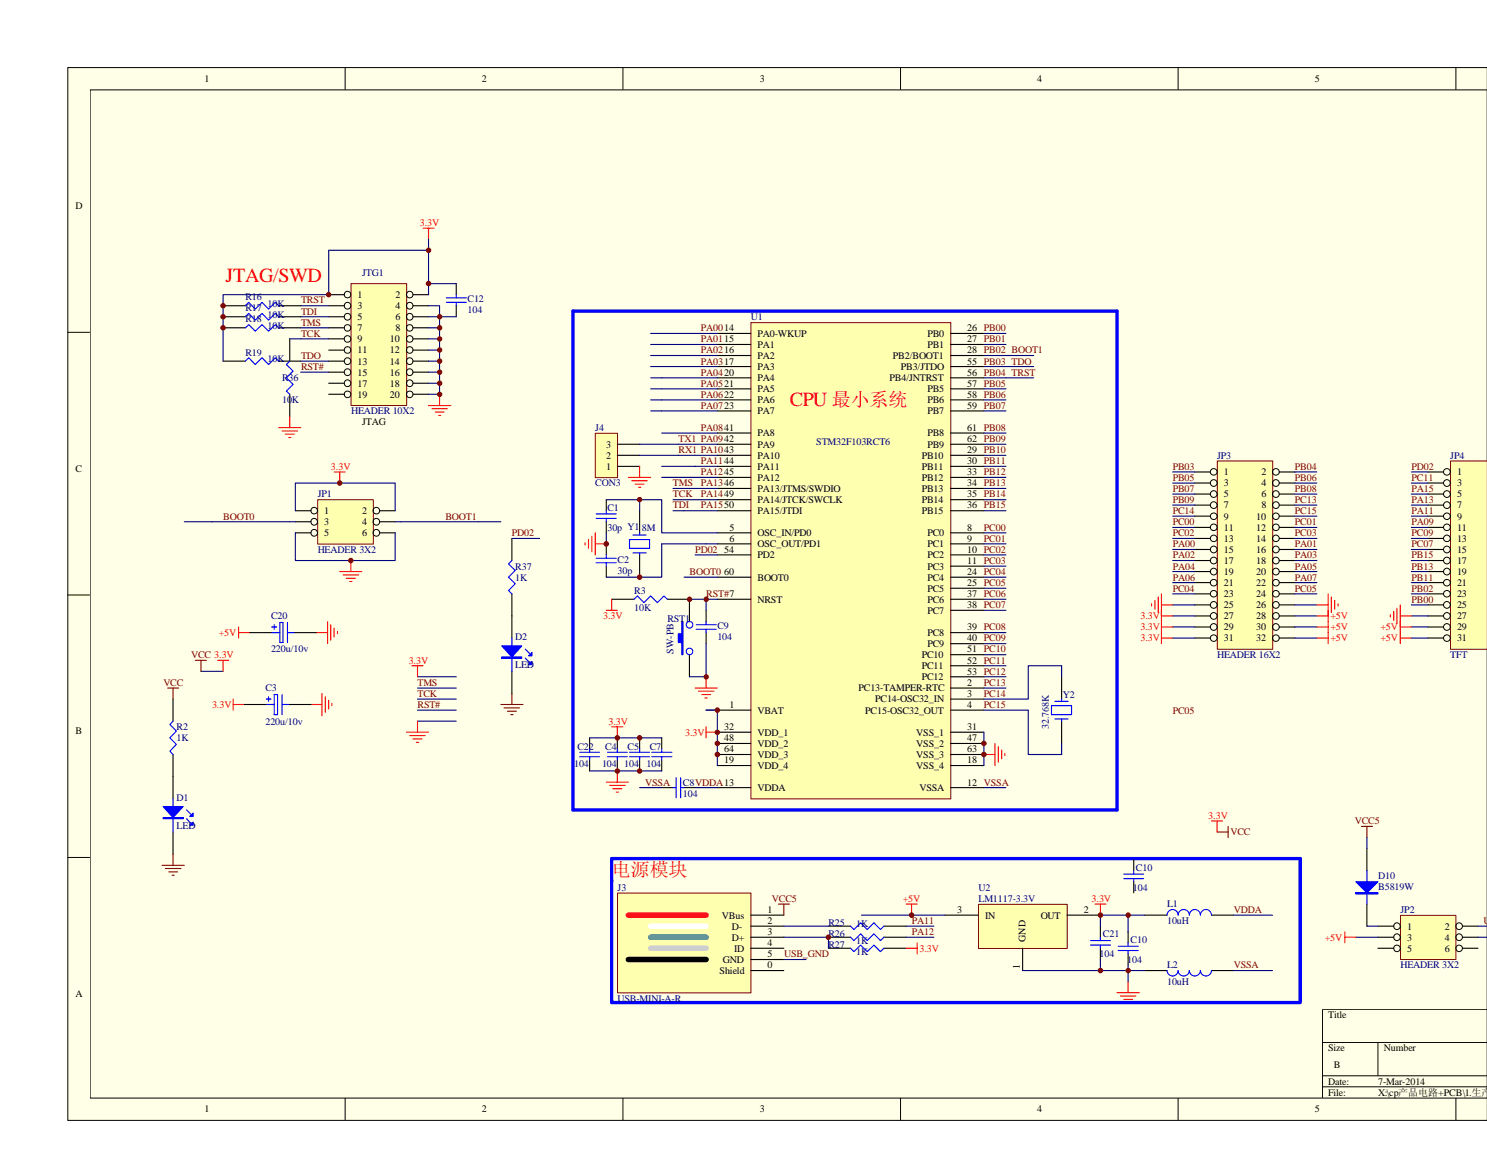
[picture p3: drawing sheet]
<svg xmlns="http://www.w3.org/2000/svg" width="279mm" height="216mm" viewBox="0 0 279 216" stroke-linecap="round" stroke-linejoin="round" font-family="sans-serif">
<path d="M12.7 12.7h266.7v197.8h-266.7z" fill="#ffffe8"/>
<g fill="none" stroke="#000" stroke-width=".19">
<path d="M12.7 12.7h266.7M12.7 12.7v197.8h266.7M12.7 12.7h.1M16.9 16.9h262.5M16.9 16.9v189.4h262.5M16.9 16.9h.1M64.9 12.7v4.1M117.1 12.7v4.1M169.2 12.7v4.1M221.4 12.7v4.1M273.6 12.7v4.1M12.7 62.4h4.2"/>
<path d="M12.7 111.8h4.2M12.7 161.1h4.2M248.5 195.9h30.9M258.9 195.9v6.2M279.4 189.7h-30.9v16.6M64.9 206.3v4.2M117.1 206.3v4.2M169.2 206.3v4.2M221.4 206.3v4.2M248.5 202.1h30.9M248.5 204.2h30.9M273.6 206.3v4.2"/>
</g>
<path d="M141.1 60.7h37.5v89.4h-37.5z" fill="#ffffb0"/>
<path d="M141.1 60.6h37.5v89.5h-37.5z" fill="none" stroke="#800000" stroke-width=".19"/>
<g fill="none" stroke="#000" stroke-width=".21">
<path d="M134.8 62.7h6.3M134.8 64.7h6.3M134.8 66.8h6.3M134.8 68.9h6.3M134.8 71h6.3M134.8 73.1h6.3M134.8 75.1h6.3M134.8 77.2h6.3M178.6 62.7h6.3M178.6 64.7h6.3M178.6 66.8h6.3M178.6 68.9h6.3"/>
<path d="M178.6 71h6.3M178.6 73.1h6.3M178.6 75.1h6.3M178.6 77.2h6.3M113.9 93.9v2.1M113.9 98v2.1M120.2 96v4.1M134.8 81.4h6.3M134.8 83.5h6.3M134.8 85.6h6.3M134.8 87.6h6.3M134.8 89.7h6.3"/>
<path d="M134.8 91.8h6.3M134.8 93.9h6.3M134.8 96h6.3M178.6 81.4h6.3M178.6 83.5h6.3M178.6 85.6h6.3M178.6 87.6h6.3M178.6 89.7h6.3M178.6 91.8h6.3M178.6 93.9h6.3M178.6 96h6.3M113.9 102.2v2.1"/>
<path d="M113.9 106.4v2.1M114.9 112.6h4.2M120.2 104.3v4.2M125.4 112.6h4.1v4.2M132.7 114.7v2.1M132.7 118.9v2M134.8 108.5h6.3M134.8 112.6h6.3M134.8 100.1h6.3M134.8 102.2h6.3M134.8 104.3h6.3M178.6 108.5h6.3"/>
<path d="M178.6 112.6h6.3M178.6 100.1h6.3M178.6 102.2h6.3M178.6 104.3h6.3M178.6 106.4h6.3M178.6 110.5h6.3M178.6 114.7h6.3M178.6 118.9h6.3M116 138.6v2.1M120.2 138.6v2.1M124.3 138.6v2.1M129.5 123v4.2"/>
<path d="M134.8 133.4h6.3M134.8 137.6h6.3M134.8 139.7h6.3M178.6 120.9h6.3M178.6 123h6.3M178.6 125.1h6.3M178.6 127.2h6.3M178.6 129.3h6.3M178.6 131.4h6.3M178.6 133.4h6.3M178.6 137.6h6.3M178.6 139.7h6.3"/>
<path d="M199.5 127.2v4.2M199.5 135.5v4.2M116 142.8v2.1M120.2 142.8v2.1M124.3 148h2.1M124.3 142.8v2.1M128.5 148h2.1M134.8 141.8h6.3M134.8 143.8h6.3M134.8 148h6.3M178.6 141.8h6.3M178.6 143.8h6.3"/>
<path d="M178.6 148h6.3"/>
</g>
<g fill="none" stroke="#00f" stroke-width=".21">
<path d="M112 97.4h3.8M112 96.6h3.8M113.9 96v.6M113.9 97.4v.6M112 104.9h3.8M112 105.7h3.8M113.9 104.3v.6M113.9 105.7v.7M118.3 101.4h3.7v1.6h-3.7zM118.9 100.5h2.5M118.9 103.9h2.5M119.1 112.6l.7-.6 1.2 1.2 1.3-1.2 1.2 1.2 1.3-1.2 .6 .6"/>
<path d="M120.2 100.1v.4M120.2 103.9v.4M130.8 118.2h3.8M130.8 117.4h3.8M132.7 116.8v.6M132.7 118.2v.7M197.6 132.6h3.7v1.7h-3.7zM198.2 135.1h2.5M198.2 131.8h2.5M199.5 131.4v.4M199.5 135.1v.4M114.1 142.2h3.8"/>
<path d="M114.1 141.4h3.8M116 140.7v.7M116 142.2v.6M118.3 142.2h3.7M118.3 141.4h3.7M120.2 140.7v.7M120.2 142.2v.6M122.5 142.2h3.7M122.5 141.4h3.7M124.3 140.7v.7M124.3 142.2v.6M126.4 148h.6"/>
<path d="M127 146.1v3.8M127.9 148h.6M127.9 146.1v3.8"/>
</g>
<g fill="none" stroke="#000080" stroke-width=".21">
<path d="M184.9 68.9h4.1M184.9 71h4.1M184.9 62.7h4.1M184.9 64.7h4.1M184.9 73.1h4.1M184.9 75.1h4.1M184.9 77.2h4.1M113.9 93.9h6.3v2.1M120.2 93.9h4.1v6.2h10.5M128.5 91.8h6.3M128.5 93.9h6.3M128.5 96h6.3"/>
<path d="M130.6 83.5h4.2M130.6 85.6h4.2M130.6 87.6h4.2M184.9 85.6h4.1M184.9 91.8h4.1M184.9 93.9h4.1M184.9 96h4.1M184.9 87.6h4.1M184.9 89.7h4.1M113.9 100.1v2.1M124.3 102.2v6.3h-10.4M130.6 104.3h4.2"/>
<path d="M132.7 102.2h2.1M134.8 112.6h-2.1v2.1M184.9 100.1h4.1M184.9 102.2h4.1M184.9 104.3h4.1M184.9 106.4h4.1M184.9 108.5h4.1M184.9 110.5h4.1M184.9 112.6h4.1M184.9 114.7h4.1M184.9 118.9h4.1M132.7 133.4h2.1"/>
<path d="M134.8 137.6v6.2M184.9 133.4h8.3v8.4h6.3M184.9 137.6v6.2M184.9 120.9h4.1M184.9 123h4.1M184.9 125.1h4.1M184.9 127.2h4.1M184.9 129.3h4.1M199.5 125.1h-6.3v6.3h-8.3M120.2 148h4.1M130.6 148h4.2M184.9 148h4.1"/>
</g>
<g fill="none" stroke="#f00" stroke-width=".21">
<path d="M109.9 102v.4M110.6 101.4v1.6M111.2 100.8v2.9M111.8 100.1v4.2M111.8 102.2h2.1M113.9 114.7h2.1M114.9 112.6v2.1M114.9 136.6h2.2M116 136.6v2M130.6 129.3h4.2M131.2 129.9h3M131.9 130.5h1.6"/>
<path d="M132.5 131.1h.4M132.7 127.2v2.1M132.7 136.6v2M132.7 137.6h2.1M186.9 139.7v4.1M113.9 147h4.2M114.6 147.6h2.9M115.1 148.2h1.7M115.8 148.8h.4M116 144.9v2.1M184.9 141.8h2M187.6 140.3v2.9"/>
<path d="M188.2 140.9v1.7M188.8 141.6v.4"/>
</g>
<path d="M107.7 58.5h102.2v93.7h-102.2z" fill="none" stroke="#00f" stroke-width=".63"/>
<path d="M128.1 116.8h.2v6.2h-.2v-2.3h-.6v-1.6h.6z" fill-rule="evenodd" fill="#00f"/>
<g fill="none" stroke="#00f" stroke-width=".21">
<path d="M128.1 116.8h.2v6.2h-.2v-2.3h-.6v-1.6h.6z"/>
<circle cx="129.6" cy="117.4" r=".62"/>
<circle cx="129.6" cy="122.4" r=".62"/>
</g>
<g fill="none" stroke="#000080" stroke-width=".21">
<path d="M122.3 62.7h12.5M122.3 64.7h12.5M122.3 66.8h12.5M122.3 68.9h12.5M122.3 71h12.5M122.3 73.1h12.5M122.3 75.1h12.5M122.3 77.2h12.5M184.9 66.8h9.3M189 68.9h5.2M189 71h5.2M124.3 87.6h6.3"/>
<path d="M124.3 89.7h10.5M124.3 81.4h10.5M126.4 91.8h2.1M126.4 93.9h2.1M126.4 96h2.1M127.5 83.5h3.1M127.5 85.6h3.1M184.9 83.5h4.1M184.9 81.4h4.1M124.3 102.2h8.4M128.5 108.5h6.3"/>
</g>
<circle cx="134.8" cy="139.7" r=".42" fill="#800000"/>
<circle cx="134.8" cy="139.7" r=".42" fill="none" stroke="#800000" stroke-width=".19"/>
<circle cx="134.8" cy="141.8" r=".43" fill="#800000"/>
<circle cx="134.8" cy="141.8" r=".43" fill="none" stroke="#800000" stroke-width=".19"/>
<circle cx="184.9" cy="139.7" r=".42" fill="#800000"/>
<circle cx="184.9" cy="139.7" r=".42" fill="none" stroke="#800000" stroke-width=".19"/>
<circle cx="184.9" cy="141.8" r=".43" fill="#800000"/>
<circle cx="184.9" cy="141.8" r=".43" fill="none" stroke="#800000" stroke-width=".19"/>
<circle cx="120.2" cy="93.9" r=".42" fill="#800000"/>
<circle cx="120.2" cy="93.9" r=".42" fill="none" stroke="#800000" stroke-width=".19"/>
<path d="M43.8 131.4v2M43.8 132.4h2.1M58.4 132.4h2.1M60.5 130.3v4.2M61.1 130.9v3M61.8 131.6v1.6M62.4 132.2v.4" fill="none" stroke="#f00" stroke-width=".21"/>
<path d="M32.5 131.4v4.1M45.9 132.4h4.2M54.2 132.4h4.2M32.5 141.8v8.3M32.5 156.3v4.2" fill="none" stroke="#000" stroke-width=".21"/>
<path d="M32.5 135.5l-.6 .6 1.2 1.3-1.2 1.2 1.2 1.3-1.2 1.2 .6 .7M50.1 131.4h.8M50.1 132.4h1.4M50.5 130.9v.9M51.5 130.5h.7v3.8h-.7zM53 132.4h1.2M53 130.5v3.8M32.5 150.1v6.2M35.1 153.8l.8 .9M35.1 152.2l.8 .8" fill="none" stroke="#00f" stroke-width=".21"/>
<path d="M30.4 162.6h4.2M31.1 163.2h2.9M31.7 163.8h1.7M32.3 164.5h.4M32.5 160.5v2.1" fill="none" stroke="#800000" stroke-width=".21"/>
<path d="M30.6 151.6h3.8l-1.9 2z" fill="#00f"/>
<path d="M30.6 151.6h3.8l-1.9 2zM30.6 153.6h3.8v.2h-3.8zM30.6 153.7h3.8" fill="none" stroke="#00f" stroke-width=".21"/>
<path d="M35.6 155.1l.7-.6v.6z" fill="#00f"/>
<path d="M35.6 155.1l.7-.6v.6z" fill="none" stroke="#00f" stroke-width=".21"/>
<path d="M36.3 152.8v.6h-.7z" fill="#00f"/>
<path d="M35.6 153.4l.7-.6v.6z" fill="none" stroke="#00f" stroke-width=".21"/>
<path d="M31.5 129.3h2.1M32.5 129.3v2.1" fill="none" stroke="#800000" stroke-width=".21"/>
<path d="M59.7 93.9h10.4v8.3h-10.4z" fill="#ffffb0"/>
<path d="M59.7 93.9h10.4v8.3h-10.4z" fill="none" stroke="#800000" stroke-width=".19"/>
<g fill="none" stroke="#000" stroke-width=".19">
<circle cx="59" cy="98" r=".63"/>
<circle cx="59" cy="96" r=".62"/>
<circle cx="70.7" cy="98" r=".62"/>
<circle cx="70.7" cy="96" r=".62"/>
<circle cx="59" cy="100.1" r=".63"/>
<circle cx="70.7" cy="100.1" r=".62"/>
</g>
<path d="M55.5 96h2.9M55.5 98h2.9M71.3 96h3M71.3 98h3M55.5 100.1h2.9M71.3 100.1h3" fill="none" stroke="#000" stroke-width=".21"/>
<path d="M34.6 98h5.2M54.4 98h1.1M55.5 96v-5.2h18.8v5.2M74.3 98h1M89.9 98h4.2M55.5 100.1v5.2h18.8v-5.2" fill="none" stroke="#000080" stroke-width=".21"/>
<path d="M62.8 88.7h2.1M63.8 88.7v2.1M63.8 107.4h4.2M64.5 108h2.9M65.1 108.7h1.7M65.7 109.3h.4M65.9 105.3v2.1" fill="none" stroke="#f00" stroke-width=".21"/>
<circle cx="65.9" cy="105.3" r=".42" fill="#800000"/>
<circle cx="65.9" cy="105.3" r=".42" fill="none" stroke="#800000" stroke-width=".19"/>
<circle cx="63.8" cy="90.8" r=".43" fill="#800000"/>
<circle cx="63.8" cy="90.8" r=".43" fill="none" stroke="#800000" stroke-width=".19"/>
<path d="M39.8 98h14.6M75.3 98h14.6M37.8 126.2h4.1M199.5 125.1v2.1M199.5 139.7v2.1" fill="none" stroke="#000080" stroke-width=".21"/>
<path d="M36.7 124.1h2.1M37.8 124.1v2.1" fill="none" stroke="#800000" stroke-width=".21"/>
<path d="M40.9 124.1h2.1M41.9 124.1v2.1M205.7 169.9h2.1M206.8 169.9v2.1M209.9 186.5h4.2M210.5 187.2h2.9M211.2 187.8h1.6M211.8 188.4h.4M212 184.4v2.1" fill="none" stroke="#f00" stroke-width=".21"/>
<path d="M212 175.1v2.1M212 179.2v2.1M215.1 172h4.2M227.6 172h4.2M215.1 182.4h4.2M227.6 182.4h4.2" fill="none" stroke="#000" stroke-width=".21"/>
<path d="M210.1 178.6h3.8M210.1 177.8h3.8M212 177.2v.6M212 178.6v.6M219.3 172a1.04 1.04 0 0 1 1-1.1 1.04 1.04 0 0 1 1.1 1.1 1.06 1.06 0 0 1 1-1.1 1.06 1.06 0 0 1 1.1 1.1 1.04 1.04 0 0 1 1-1.1 1.04 1.04 0 0 1 1.1 1.1 1.04 1.04 0 0 1 1-1.1 1.04 1.04 0 0 1 1 1.1M219.3 182.4a1.04 1.04 0 0 0 1 1 1.04 1.04 0 0 0 1.1-1 1.06 1.06 0 0 0 1 1 1.06 1.06 0 0 0 1.1-1 1.04 1.04 0 0 0 1 1 1.04 1.04 0 0 0 1.1-1 1.04 1.04 0 0 0 1 1 1.04 1.04 0 0 0 1-1" fill="none" stroke="#00f" stroke-width=".21"/>
<path d="M114.9 161.3h102.3" fill="none" stroke="#00f" stroke-width=".63"/>
<path d="M183.9 170h16.6v8.2h-16.6z" fill="#ffffb0"/>
<path d="M183.9 169.9h16.6v8.3h-16.6z" fill="none" stroke="#800000" stroke-width=".19"/>
<path d="M177.5 172h6.3M192.2 178.2v4.2M200.5 172h6.3" fill="none" stroke="#000" stroke-width=".21"/>
<path d="M114.9 161.3v27.1h129.4v-27.1h-27.1" fill="none" stroke="#00f" stroke-width=".63"/>
<path d="M228.7 156.3h2.1M230.8 155.3v2.1" fill="none" stroke="#800000" stroke-width=".21"/>
<path d="M227.6 154.3h2.1M228.7 154.3v2" fill="none" stroke="#f00" stroke-width=".21"/>
<path d="M116.1 167.9h25v18.7h-25z" fill="#ffffb0"/>
<path d="M116 167.8h25.1v18.8h-25.1z" fill="none" stroke="#800000" stroke-width=".19"/>
<path d="M141.1 172h6.2M141.1 174h6.2M141.1 176.1h6.2M141.1 178.2h6.2M141.1 180.3h6.2M141.1 182.4h6.2" fill="none" stroke="#000" stroke-width=".21"/>
<path d="M118.1 172h14.6" fill="none" stroke="#ee0e22" stroke-width="1"/>
<path d="M122.3 174h10.4" fill="none" stroke="#fff" stroke-width="1"/>
<path d="M122.3 176.1h10.4" fill="none" stroke="#00a36e" stroke-width="1"/>
<path d="M118.1 180.3h14.6" fill="none" stroke="#000" stroke-width="1"/>
<path d="M122.3 178.2h10.4" fill="none" stroke="#cacaca" stroke-width="1"/>
<path d="M132.7 133.4h2.1v4.2" fill="none" stroke="#000080" stroke-width=".21"/>
<circle cx="134.8" cy="133.4" r=".42" fill="#800000"/>
<circle cx="134.8" cy="133.4" r=".42" fill="none" stroke="#800000" stroke-width=".19"/>
<circle cx="134.8" cy="137.6" r=".42" fill="#800000"/>
<circle cx="134.8" cy="137.6" r=".42" fill="none" stroke="#800000" stroke-width=".19"/>
<path d="M116 138.6h8.3" fill="none" stroke="#000080" stroke-width=".21"/>
<circle cx="120.2" cy="138.6" r=".42" fill="#800000"/>
<circle cx="120.2" cy="138.6" r=".42" fill="none" stroke="#800000" stroke-width=".19"/>
<path d="M116 144.9h8.3" fill="none" stroke="#000080" stroke-width=".21"/>
<circle cx="120.2" cy="144.9" r=".42" fill="#800000"/>
<circle cx="120.2" cy="144.9" r=".42" fill="none" stroke="#800000" stroke-width=".19"/>
<path d="M78.4 127.2h7.3M78.4 129.3h7.3M78.4 131.4h7.3M78.4 133.4h7.3M78.4 135.5h7.3" fill="none" stroke="#000080" stroke-width=".21"/>
<path d="M76.4 137.6h4.1M77 138.2h2.9M77.4 125.1h2.1M77.6 138.9h1.7M78.2 139.5h.5M78.4 125.1v2.1M78.4 135.5v2.1" fill="none" stroke="#f00" stroke-width=".21"/>
<path d="M272.6 86.7h6.8v35.3h-6.8z" fill="#ffffb0"/>
<path d="M279.4 86.6h-6.9v35.4h6.9" fill="none" stroke="#800000" stroke-width=".19"/>
<g fill="none" stroke="#000" stroke-width=".19">
<circle cx="271.9" cy="94.9" r=".63"/>
<circle cx="271.9" cy="90.8" r=".63"/>
<circle cx="271.9" cy="92.8" r=".63"/>
<circle cx="271.9" cy="88.7" r=".63"/>
<circle cx="271.9" cy="99.1" r=".63"/>
<circle cx="271.9" cy="97" r=".62"/>
<circle cx="271.9" cy="105.3" r=".63"/>
<circle cx="271.9" cy="115.7" r=".63"/>
<circle cx="271.9" cy="117.8" r=".63"/>
<circle cx="271.9" cy="103.2" r=".63"/>
<circle cx="271.9" cy="107.4" r=".63"/>
<circle cx="271.9" cy="113.7" r=".63"/>
<circle cx="271.9" cy="111.6" r=".63"/>
<circle cx="271.9" cy="109.5" r=".63"/>
<circle cx="271.9" cy="101.2" r=".63"/>
<circle cx="271.9" cy="119.9" r=".62"/>
</g>
<g fill="none" stroke="#000" stroke-width=".21">
<path d="M268.3 88.7h2.9M268.3 90.8h2.9M268.3 92.8h2.9M268.3 94.9h2.9M268.3 97h2.9M268.3 99.1h2.9M268.3 101.2h2.9M268.3 103.3h2.9M268.3 105.3h2.9M268.3 107.4h2.9M268.3 109.5h2.9M268.3 111.6h2.9"/>
<path d="M268.3 113.7h2.9M268.3 115.7h2.9M268.3 117.8h2.9M268.3 119.9h2.9"/>
</g>
<path d="M228.8 86.7h10.3v35.3h-10.3z" fill="#ffffb0"/>
<path d="M228.7 86.6h10.4v35.4h-10.4z" fill="none" stroke="#800000" stroke-width=".19"/>
<g fill="none" stroke="#000" stroke-width=".19">
<circle cx="228.1" cy="90.8" r=".63"/>
<circle cx="228.1" cy="92.8" r=".63"/>
<circle cx="228.1" cy="94.9" r=".63"/>
<circle cx="228.1" cy="99.1" r=".63"/>
<circle cx="228.1" cy="88.7" r=".63"/>
<circle cx="228.1" cy="97" r=".62"/>
<circle cx="239.7" cy="94.9" r=".63"/>
<circle cx="239.7" cy="90.8" r=".63"/>
<circle cx="239.7" cy="92.8" r=".63"/>
<circle cx="239.7" cy="88.7" r=".63"/>
<circle cx="239.7" cy="99.1" r=".63"/>
<circle cx="239.7" cy="97" r=".62"/>
<circle cx="228.1" cy="107.4" r=".63"/>
<circle cx="228.1" cy="113.7" r=".63"/>
<circle cx="228.1" cy="117.8" r=".63"/>
<circle cx="228.1" cy="105.3" r=".63"/>
<circle cx="228.1" cy="103.2" r=".63"/>
<circle cx="228.1" cy="115.7" r=".63"/>
<circle cx="228.1" cy="111.6" r=".63"/>
<circle cx="228.1" cy="109.5" r=".63"/>
<circle cx="228.1" cy="101.2" r=".63"/>
<circle cx="228.1" cy="119.9" r=".62"/>
<circle cx="239.7" cy="105.3" r=".63"/>
<circle cx="239.7" cy="103.2" r=".63"/>
<circle cx="239.7" cy="113.7" r=".63"/>
<circle cx="239.7" cy="117.8" r=".63"/>
<circle cx="239.7" cy="107.4" r=".63"/>
<circle cx="239.7" cy="115.7" r=".63"/>
<circle cx="239.7" cy="111.6" r=".63"/>
<circle cx="239.7" cy="109.5" r=".63"/>
<circle cx="239.7" cy="101.2" r=".63"/>
<circle cx="239.7" cy="119.9" r=".62"/>
</g>
<g fill="none" stroke="#000" stroke-width=".21">
<path d="M224.5 88.7h2.9M224.5 90.8h2.9M224.5 92.8h2.9M224.5 94.9h2.9M224.5 97h2.9M224.5 99.1h2.9M240.4 88.7h2.9M240.4 90.8h2.9M240.4 92.8h2.9M240.4 94.9h2.9M240.4 97h2.9M240.4 99.1h2.9"/>
<path d="M224.5 101.2h2.9M224.5 103.3h2.9M224.5 105.3h2.9M224.5 107.4h2.9M224.5 109.5h2.9M224.5 111.6h2.9M224.5 113.7h2.9M224.5 115.7h2.9M224.5 117.8h2.9M224.5 119.9h2.9M240.4 101.2h2.9M240.4 103.3h2.9"/>
<path d="M240.4 105.3h2.9M240.4 107.4h2.9M240.4 109.5h2.9M240.4 111.6h2.9M240.4 113.7h2.9M240.4 115.7h2.9M240.4 117.8h2.9M240.4 119.9h2.9"/>
</g>
<path d="M66 53.3h10.4v22.9h-10.4z" fill="#ffffb0"/>
<path d="M66 53.3h10.4v22.9h-10.4z" fill="none" stroke="#800000" stroke-width=".19"/>
<g fill="none" stroke="#000" stroke-width=".19">
<circle cx="65.3" cy="59.5" r=".63"/>
<circle cx="65.3" cy="57.4" r=".63"/>
<circle cx="65.3" cy="55.4" r=".62"/>
<circle cx="77" cy="57.4" r=".63"/>
<circle cx="77" cy="59.5" r=".63"/>
<circle cx="77" cy="55.4" r=".62"/>
<circle cx="65.3" cy="72" r=".63"/>
<circle cx="65.3" cy="69.9" r=".63"/>
<circle cx="65.3" cy="67.9" r=".63"/>
<circle cx="65.3" cy="65.8" r=".62"/>
<circle cx="65.3" cy="63.7" r=".62"/>
<circle cx="65.3" cy="61.6" r=".62"/>
<circle cx="65.3" cy="74.1" r=".62"/>
<circle cx="77" cy="67.9" r=".63"/>
<circle cx="77" cy="72" r=".63"/>
<circle cx="77" cy="69.9" r=".63"/>
<circle cx="77" cy="65.8" r=".62"/>
<circle cx="77" cy="63.7" r=".62"/>
<circle cx="77" cy="74.1" r=".62"/>
<circle cx="77" cy="61.6" r=".62"/>
</g>
<g fill="none" stroke="#000" stroke-width=".21">
<path d="M41.9 57.4h4.2M41.9 59.5h4.2M52.4 57.4h4.1M52.4 59.5h4.1M61.8 55.4h2.9M61.8 57.4h2.9M61.8 59.5h2.9M77.6 55.4h2.9M77.6 57.4h2.9M77.6 59.5h2.9M85.7 53.3v2.1M85.7 57.4v2.1"/>
<path d="M41.9 61.6h4.2M41.9 67.9h4.2M52.4 61.6h4.1M52.4 67.9h4.1M54.4 63.7v4.2M54.4 74.1v4.2M61.8 61.6h2.9M61.8 63.7h2.9M61.8 65.8h2.9M61.8 67.9h2.9M61.8 69.9h2.9M61.8 72h2.9"/>
<path d="M61.8 74.1h2.9M77.6 61.6h2.9M77.6 63.7h2.9M77.6 65.8h2.9M77.6 67.9h2.9M77.6 69.9h2.9M77.6 72h2.9M77.6 74.1h2.9"/>
</g>
<g fill="none" stroke="#000080" stroke-width=".21">
<path d="M56.5 59.5h5.3M56.5 57.4h5.3M80.5 55.4v-8.4h-18.7v8.4h-19.9v12.5M80.5 57.4h2.1v16.7h-2.1M80.5 59.5h5.2M80.5 53.3h5.2M80.5 45v2M54.4 63.7h7.4M56.5 69.9h5.3M56.5 67.9h5.3M56.5 61.6h5.3M80.5 72h2.1"/>
<path d="M80.5 69.9h2.1M80.5 67.9h2.1M80.5 65.8h2.1M80.5 63.7h2.1M80.5 61.6h2.1"/>
</g>
<path d="M79.5 42.9h2.1M80.5 42.9v2.1M54.4 78.3v2M80.5 76.2h4.2M81.2 76.8h2.9M81.8 77.4h1.6M82.4 78.1h.4M82.6 74.1v2.1M52.4 80.3h4.1M53 81h2.9M53.6 81.6h1.7M54.2 82.2h.5" fill="none" stroke="#f00" stroke-width=".21"/>
<path d="M46.1 57.4l.6-.6 1.3 1.3 1.2-1.3 1.3 1.3 1.2-1.3 .7 .6M46.1 59.5l.6-.6 1.3 1.3 1.2-1.3 1.3 1.3 1.2-1.3 .7 .6M83.9 56h3.7M83.9 56.8h3.7M85.7 55.4v.6M85.7 56.8v.6M46.1 61.6l.6-.6 1.3 1.2 1.2-1.2 1.3 1.2 1.2-1.2 .7 .6M46.1 67.9l.6-.7 1.3 1.3 1.2-1.3 1.3 1.3 1.2-1.3 .7 .7M54.4 67.9l-.6 .6 1.3 1.2-1.3 1.3 1.3 1.2-1.3 1.3 .6 .6" fill="none" stroke="#00f" stroke-width=".21"/>
<circle cx="61.7" cy="55.4" r=".41" fill="#800000"/>
<circle cx="61.7" cy="55.4" r=".41" fill="none" stroke="#800000" stroke-width=".19"/>
<circle cx="80.5" cy="47" r=".42" fill="#800000"/>
<circle cx="80.5" cy="47" r=".42" fill="none" stroke="#800000" stroke-width=".19"/>
<circle cx="82.6" cy="74.1" r=".41" fill="#800000"/>
<circle cx="82.6" cy="74.1" r=".41" fill="none" stroke="#800000" stroke-width=".19"/>
<circle cx="82.6" cy="72" r=".42" fill="#800000"/>
<circle cx="82.6" cy="72" r=".42" fill="none" stroke="#800000" stroke-width=".19"/>
<circle cx="82.6" cy="69.9" r=".41" fill="#800000"/>
<circle cx="82.6" cy="69.9" r=".41" fill="none" stroke="#800000" stroke-width=".19"/>
<circle cx="82.6" cy="67.9" r=".42" fill="#800000"/>
<circle cx="82.6" cy="67.9" r=".42" fill="none" stroke="#800000" stroke-width=".19"/>
<circle cx="82.6" cy="65.8" r=".41" fill="#800000"/>
<circle cx="82.6" cy="65.8" r=".41" fill="none" stroke="#800000" stroke-width=".19"/>
<circle cx="82.6" cy="63.7" r=".41" fill="#800000"/>
<circle cx="82.6" cy="63.7" r=".41" fill="none" stroke="#800000" stroke-width=".19"/>
<circle cx="82.6" cy="61.6" r=".42" fill="#800000"/>
<circle cx="82.6" cy="61.6" r=".42" fill="none" stroke="#800000" stroke-width=".19"/>
<circle cx="82.6" cy="59.5" r=".41" fill="#800000"/>
<circle cx="82.6" cy="59.5" r=".41" fill="none" stroke="#800000" stroke-width=".19"/>
<circle cx="80.5" cy="53.3" r=".41" fill="#800000"/>
<circle cx="80.5" cy="53.3" r=".41" fill="none" stroke="#800000" stroke-width=".19"/>
<circle cx="41.9" cy="57.4" r=".42" fill="#800000"/>
<circle cx="41.9" cy="57.4" r=".42" fill="none" stroke="#800000" stroke-width=".19"/>
<circle cx="41.9" cy="59.5" r=".42" fill="#800000"/>
<circle cx="41.9" cy="59.5" r=".42" fill="none" stroke="#800000" stroke-width=".19"/>
<circle cx="41.9" cy="61.6" r=".42" fill="#800000"/>
<circle cx="41.9" cy="61.6" r=".42" fill="none" stroke="#800000" stroke-width=".19"/>
<path d="M96.2 101.2v4.1M96.2 111.6v8.3M96.2 126.2v4.1" fill="none" stroke="#000" stroke-width=".21"/>
<path d="M96.2 105.3l-.7 .7 1.3 1.2-1.3 1.3 1.3 1.2-1.3 1.3 .7 .6M96.2 119.9v6.3M98.7 123.7l.8 .8M98.7 122l.8 .8" fill="none" stroke="#00f" stroke-width=".21"/>
<path d="M94.1 132.4h4.2M94.7 133h2.9M95.3 133.6h1.7M96 134.3h.4M96.2 130.3v2.1" fill="none" stroke="#800000" stroke-width=".21"/>
<path d="M94.3 121.4h3.7l-1.8 2z" fill="#00f"/>
<path d="M94.3 121.4h3.7l-1.8 2zM94.3 123.4h3.7v.3h-3.7zM94.3 123.5h3.7" fill="none" stroke="#00f" stroke-width=".21"/>
<path d="M99.3 124.9l.6-.6v.6z" fill="#00f"/>
<path d="M99.3 124.9l.6-.6v.6z" fill="none" stroke="#00f" stroke-width=".21"/>
<path d="M99.9 122.6v.6h-.6z" fill="#00f"/>
<path d="M99.9 122.6v.6h-.6zM254.8 167.8h4.1v.2h-4.1zM254.8 167.9h4.1M256.8 163.6v6.3" fill="none" stroke="#00f" stroke-width=".21"/>
<path d="M96.2 101.2h5.2" fill="none" stroke="#000080" stroke-width=".21"/>
<path d="M218.2 118.9v2M218.2 119.9h2.1M247.4 119.9h2.2M249.6 118.9v2M263.1 119.9h2.1M263.1 118.9v2M170.3 169.9h2M171.3 169.9v2.1" fill="none" stroke="#f00" stroke-width=".21"/>
<path d="M256.8 159.5v4.1M256.8 169.9v4.1" fill="none" stroke="#000" stroke-width=".21"/>
<path d="M254.8 165.7h4.1l-2.1 2.1z" fill="#00f"/>
<path d="M254.8 165.7h4.1l-2.1 2.1z" fill="none" stroke="#00f" stroke-width=".21"/>
<path d="M161.9 172h15.6M206.8 172h8.3M212 172v3.1M231.8 172h7.3" fill="none" stroke="#000080" stroke-width=".21"/>
<circle cx="212" cy="172" r=".42" fill="#800000"/>
<circle cx="212" cy="172" r=".42" fill="none" stroke="#800000" stroke-width=".19"/>
<path d="M212 181.3v1.1h-19.8M215.1 182.4h-3.1v2" fill="none" stroke="#000080" stroke-width=".21"/>
<circle cx="212" cy="182.4" r=".42" fill="#800000"/>
<circle cx="212" cy="182.4" r=".42" fill="none" stroke="#800000" stroke-width=".19"/>
<g fill="none" stroke="#000080" stroke-width=".21">
<path d="M220.3 90.8h4.2M220.3 92.8h4.2M220.3 94.9h4.2M220.3 97h4.2M220.3 99.1h4.2M243.3 90.8h4.1M243.3 92.8h4.1M243.3 94.9h4.1M243.3 97h4.1M243.3 99.1h4.1M265.2 90.8h3.1M265.2 92.8h3.1"/>
<path d="M265.2 94.9h3.1M265.2 97h3.1M265.2 99.1h3.1M220.3 101.2h4.2M220.3 103.3h4.2M220.3 105.3h4.2M220.3 107.4h4.2M220.3 109.5h4.2M220.3 111.6h4.2M220.3 113.7h4.2M220.3 115.7h4.2M220.3 117.8h4.2"/>
<path d="M220.3 119.9h4.2M243.3 101.2h4.1M243.3 103.3h4.1M243.3 105.3h4.1M243.3 107.4h4.1M243.3 109.5h4.1M243.3 111.6h4.1M243.3 113.7h4.1M243.3 115.7h4.1M243.3 117.8h4.1M265.2 101.2h3.1M265.2 103.3h3.1"/>
<path d="M265.2 105.3h3.1M265.2 107.4h3.1M265.2 109.5h3.1M265.2 111.6h3.1M265.2 113.7h3.1M265.2 115.7h3.1M265.2 117.8h3.1M110.8 138.6h5.2M231.8 182.4h7.3"/>
</g>
<path d="M44.8 117.8v2.1M44.8 118.9h2.1M59.4 118.9h2.2M61.6 116.8v4.1M62.1 117.4v2.9M62.8 118v1.7M63.4 118.7v.4" fill="none" stroke="#f00" stroke-width=".21"/>
<path d="M46.9 118.9h4.2M55.3 118.9h4.1M110.8 138.6v2.1M110.8 142.8v2.1M213 161.5v2.1M213 165.7v2.1" fill="none" stroke="#000" stroke-width=".21"/>
<g fill="none" stroke="#00f" stroke-width=".21">
<path d="M51.1 117.8h.8M51.1 118.9h1.5M51.5 117.4v.8M52.6 117h.6v3.7h-.6zM54 118.9h1.3M54 117v3.7M108.9 142.2h3.7M108.9 141.4h3.7M110.8 140.7v.7M110.8 142.2v.6M211.2 165.1h3.7M211.2 164.3h3.7"/>
<path d="M213 163.6v.7M213 165.1v.6"/>
</g>
<circle cx="116" cy="138.6" r=".42" fill="#800000"/>
<circle cx="116" cy="138.6" r=".42" fill="none" stroke="#800000" stroke-width=".19"/>
<path d="M110.8 144.9h5.2" fill="none" stroke="#000080" stroke-width=".21"/>
<circle cx="116" cy="144.9" r=".41" fill="#800000"/>
<circle cx="116" cy="144.9" r=".41" fill="none" stroke="#800000" stroke-width=".19"/>
<path d="M206.8 174v2.1M206.8 178.2v2.1" fill="none" stroke="#000" stroke-width=".21"/>
<path d="M204.9 177.6h3.8M204.9 176.7h3.8M206.8 176.1v.6M206.8 177.6v.6" fill="none" stroke="#00f" stroke-width=".21"/>
<path d="M206.8 172v2" fill="none" stroke="#000080" stroke-width=".21"/>
<circle cx="206.8" cy="172" r=".42" fill="#800000"/>
<circle cx="206.8" cy="172" r=".42" fill="none" stroke="#800000" stroke-width=".19"/>
<path d="M206.8 180.3v2.1" fill="none" stroke="#000080" stroke-width=".21"/>
<circle cx="206.8" cy="182.4" r=".42" fill="#800000"/>
<circle cx="206.8" cy="182.4" r=".42" fill="none" stroke="#800000" stroke-width=".19"/>
<g fill="none" stroke="#f00" stroke-width=".21">
<path d="M216.4 113.5v.4M217 112.8v1.7M217.6 112.2v2.9M218.2 111.6v7.3M218.2 113.7h2.1M218.2 115.7h2.1M218.2 117.8h2.1M247.4 113.7h2.2M247.4 115.7h2.2M247.4 117.8h2.2M249.6 111.6v7.3M250.1 112.2v2.9"/>
<path d="M250.8 112.8v1.7M251.4 113.5v.4M261.2 115.5v.5M261.9 114.9v1.7M262.5 114.3v2.9M263.1 113.7v5.2M263.1 115.7h2.1M263.1 117.8h2.1"/>
</g>
<path d="M243.3 119.9h4.1M265.2 119.9h3.1" fill="none" stroke="#000080" stroke-width=".21"/>
<path d="M263.2 172h10.4v8.3h-10.4z" fill="#ffffb0"/>
<path d="M263.1 172h10.5v8.3h-10.5z" fill="none" stroke="#800000" stroke-width=".19"/>
<g fill="none" stroke="#000" stroke-width=".19">
<circle cx="262.5" cy="176.1" r=".63"/>
<circle cx="262.5" cy="174" r=".63"/>
<circle cx="262.5" cy="178.2" r=".62"/>
<circle cx="274.2" cy="176.1" r=".63"/>
<circle cx="274.2" cy="174" r=".63"/>
<circle cx="274.2" cy="178.2" r=".62"/>
</g>
<path d="M258.9 174h3M258.9 176.1h3M258.9 178.2h3M274.8 174h2.9M274.8 176.1h2.9M274.8 178.2h2.9" fill="none" stroke="#000" stroke-width=".21"/>
<path d="M254.8 176.1h4.1M277.7 174h1.7" fill="none" stroke="#000080" stroke-width=".21"/>
<path d="M146.3 169.9h2M147.3 169.9v2.1" fill="none" stroke="#800000" stroke-width=".21"/>
<circle cx="171.3" cy="172" r=".42" fill="#800000"/>
<circle cx="171.3" cy="172" r=".42" fill="none" stroke="#800000" stroke-width=".19"/>
<path d="M256.8 157.4v2.1M256.8 174h2.1M277.7 176.1h1.7M147.3 180.3h4.2" fill="none" stroke="#000080" stroke-width=".21"/>
<path d="M255.8 155.3h2.1M256.8 155.3v2.1" fill="none" stroke="#800000" stroke-width=".21"/>
<path d="M252.7 175.1v2.1M252.7 176.1h2.1" fill="none" stroke="#f00" stroke-width=".21"/>
<path d="M111.9 81.4h4.1v8.3h-4.1z" fill="#ffffb0"/>
<path d="M111.8 81.4h4.2v8.3h-4.2z" fill="none" stroke="#800000" stroke-width=".19"/>
<path d="M116 87.6h4.2M116 85.6h4.2M116 83.5h4.2M155.7 174h4.1M155.7 176.1h4.1M155.7 178.2h4.1M166.1 174h4.2M166.1 176.1h4.2M166.1 178.2h4.2" fill="none" stroke="#000" stroke-width=".21"/>
<path d="M120.2 83.5h7.3M120.2 85.6h7.3M147.3 176.1h8.4v2.1" fill="none" stroke="#000080" stroke-width=".21"/>
<path d="M118.1 89.7h4.2M118.7 90.3h2.9M119.3 91h1.7M120 91.6h.4M120.2 87.6v2.1" fill="none" stroke="#f00" stroke-width=".21"/>
<path d="M159.8 174l.6 .7 1.3-1.3 1.2 1.3 1.3-1.3 1.2 1.3 .7-.7M159.8 176.1l.6 .6 1.3-1.2 1.2 1.2 1.3-1.2 1.2 1.2 .7-.6M159.8 178.2l.6 .6 1.3-1.2 1.2 1.2 1.3-1.2 1.2 1.2 .7-.6" fill="none" stroke="#00f" stroke-width=".21"/>
<circle cx="155.6" cy="176.1" r=".41" fill="#800000"/>
<circle cx="155.6" cy="176.1" r=".41" fill="none" stroke="#800000" stroke-width=".19"/>
<path d="M220.3 88.7h4.2M243.3 88.7h4.1M265.2 88.7h3.1M132.7 120.9v6.3h-3.2M147.3 174h8.4M170.3 174h5.2M170.3 176.1h5.2" fill="none" stroke="#000080" stroke-width=".21"/>
<path d="M170.3 178.2h2M172.3 177.2v2" fill="none" stroke="#f00" stroke-width=".21"/>
<circle cx="132.7" cy="127.2" r=".41" fill="#800000"/>
<circle cx="132.7" cy="127.2" r=".41" fill="none" stroke="#800000" stroke-width=".19"/>
<path d="M129.5 112.6h3.2" fill="none" stroke="#000080" stroke-width=".21"/>
<circle cx="132.7" cy="112.6" r=".42" fill="#800000"/>
<circle cx="132.7" cy="112.6" r=".42" fill="none" stroke="#800000" stroke-width=".19"/>
<circle cx="120.2" cy="108.5" r=".43" fill="#800000"/>
<circle cx="120.2" cy="108.5" r=".43" fill="none" stroke="#800000" stroke-width=".19"/>
<circle cx="113.9" cy="102.2" r=".43" fill="#800000"/>
<circle cx="113.9" cy="102.2" r=".43" fill="none" stroke="#800000" stroke-width=".19"/>
<circle cx="129.5" cy="112.6" r=".41" fill="#800000"/>
<circle cx="129.5" cy="112.6" r=".41" fill="none" stroke="#800000" stroke-width=".19"/>
<g font-size="3.8" fill="#f00">
<text x="42.4" y="53">JTAG/SWD</text>
<text x="148.4" y="76.3">CPU 最最最最</text>
</g>
<text font-size="3.5" fill="#f00" x="115" y="164.6">产电电电</text>
<g font-size="1.9">
<text x="38.4" y="15.4">1</text>
<text x="90.6" y="15.4">2</text>
<text x="142.7" y="15.4">3</text>
<text x="194.9" y="15.4">4</text>
<text x="247.1" y="15.4">5</text>
<text x="14.2" y="39.3">D</text>
<text x="67.2" y="56">1</text>
<text x="67.2" y="58.1">3</text>
<text x="74.3" y="56">2</text>
<text x="74.3" y="58.1">4</text>
<text x="67.2" y="60.2">5</text>
<text x="67.2" y="62.2">7</text>
<text x="67.2" y="64.3">9</text>
<text x="73.2" y="64.3">10</text>
<text x="74.3" y="60.2">6</text>
<text x="74.3" y="62.2">8</text>
<text x="142.3" y="63.3">PA0-WKUP</text>
<text x="142.3" y="65.4">PA1</text>
<text x="174.2" y="63.3">PB0</text>
<text x="174.2" y="65.4">PB1</text>
<text x="181.7" y="62.2">26 PB00</text>
<text x="181.7" y="64.3">27 PB01</text>
<text x="67.2" y="66.4">11</text>
<text x="67.2" y="68.5">13</text>
<text x="67.2" y="70.6">15</text>
<text x="73.2" y="66.4">12</text>
<text x="73.2" y="68.5">14</text>
<text x="73.2" y="70.6">16</text>
<text x="142.3" y="67.4">PA2</text>
<text x="142.3" y="69.5">PA3</text>
<text x="142.3" y="71.6">PA4</text>
<text x="167.1" y="71.6">PB4/JNTRST</text>
<text x="167.8" y="67.4">PB2/BOOT1</text>
<text x="169.2" y="69.5">PB3/JTDO</text>
<text x="181.7" y="66.4">28 PB02 BOOT1</text>
<text x="181.7" y="68.5">55 PB03 TDO</text>
<text x="181.7" y="70.6">56 PB04 TRST</text>
<text x="67.2" y="72.6">17</text>
<text x="67.2" y="74.7">19</text>
<text x="73.2" y="72.6">18</text>
<text x="73.2" y="74.7">20</text>
<text x="142.3" y="73.7">PA5</text>
<text x="142.3" y="75.8">PA6</text>
<text x="142.3" y="77.9">PA7</text>
<text x="174.2" y="73.7">PB5</text>
<text x="174.2" y="75.8">PB6</text>
<text x="174.2" y="77.9">PB7</text>
<text x="181.7" y="72.6">57 PB05</text>
<text x="181.7" y="74.7">58 PB06</text>
<text x="181.7" y="76.8">59 PB07</text>
<text x="68" y="79.9">JTAG</text>
<text x="142.3" y="82">PA8</text>
<text x="174.2" y="82">PB8</text>
<text x="181.7" y="81">61 PB08</text>
<text x="181.7" y="83.1">62 PB09</text>
<text x="14.2" y="88.7">C</text>
<text x="113.9" y="88.3">1</text>
<text x="113.9" y="86.2">2</text>
<text x="113.9" y="84.1">3</text>
<text x="142.3" y="84.1">PA9</text>
<text x="142.3" y="86.2">PA10</text>
<text x="142.3" y="88.3">PA11</text>
<text x="173.2" y="86.2">PB10</text>
<text x="173.2" y="88.3">PB11</text>
<text x="174.2" y="84.1">PB9</text>
<text x="181.7" y="85.1">29 PB10</text>
<text x="181.7" y="87.2">30 PB11</text>
<text x="181.7" y="89.3">33 PB12</text>
<text x="230" y="89.3">1</text>
<text x="237" y="89.3">2</text>
<text x="273.8" y="89.3">1</text>
<text x="142.3" y="90.3">PA12</text>
<text x="142.3" y="92.4">PA13/JTMS/SWDIO</text>
<text x="142.3" y="94.5">PA14/JTCK/SWCLK</text>
<text x="173.2" y="90.3">PB12</text>
<text x="173.2" y="92.4">PB13</text>
<text x="173.2" y="94.5">PB14</text>
<text x="181.7" y="91.4">34 PB13</text>
<text x="181.7" y="93.5">35 PB14</text>
<text x="181.7" y="95.5">36 PB15</text>
<text x="230" y="91.4">3</text>
<text x="230" y="93.5">5</text>
<text x="230" y="95.5">7</text>
<text x="237" y="91.4">4</text>
<text x="237" y="93.5">6</text>
<text x="237" y="95.5">8</text>
<text x="273.8" y="91.4">3</text>
<text x="273.8" y="93.5">5</text>
<text x="273.8" y="95.5">7</text>
<text x="60.9" y="96.6">1</text>
<text x="60.9" y="98.7">3</text>
<text x="60.9" y="100.8">5</text>
<text x="68" y="96.6">2</text>
<text x="68" y="98.7">4</text>
<text x="68" y="100.8">6</text>
<text x="137.1" y="99.7">5</text>
<text x="137.1" y="101.8">6</text>
<text x="142.3" y="100.8">OSC_IN/PD0</text>
<text x="142.3" y="96.6">PA15/JTDI</text>
<text x="173.2" y="96.6">PB15</text>
<text x="174.2" y="100.8">PC0</text>
<text x="181.7" y="99.7">8</text>
<text x="181.7" y="101.8">9</text>
<text x="230" y="97.6">9</text>
<text x="230" y="99.7">11</text>
<text x="230" y="101.8">13</text>
<text x="236" y="97.6">10</text>
<text x="236" y="99.7">12</text>
<text x="236" y="101.8">14</text>
<text x="273.8" y="97.6">9</text>
<text x="273.8" y="99.7">11</text>
<text x="273.8" y="101.8">13</text>
<text x="136.1" y="103.9">54</text>
<text x="142.3" y="102.8">OSC_OUT/PD1</text>
<text x="142.3" y="104.9">PD2</text>
<text x="174.2" y="102.8">PC1</text>
<text x="174.2" y="104.9">PC2</text>
<text x="174.2" y="107">PC3</text>
<text x="181.7" y="103.9">10 PC02</text>
<text x="181.7" y="106">11 PC03</text>
<text x="230" y="103.9">15</text>
<text x="230" y="106">17</text>
<text x="236" y="103.9">16</text>
<text x="236" y="106">18</text>
<text x="273.8" y="103.9">15</text>
<text x="273.8" y="106">17</text>
<text x="136.1" y="108">60</text>
<text x="142.3" y="109.1">BOOT0</text>
<text x="142.3" y="113.2">NRST</text>
<text x="174.2" y="109.1">PC4</text>
<text x="174.2" y="111.2">PC5</text>
<text x="174.2" y="113.2">PC6</text>
<text x="181.7" y="108">24 PC04</text>
<text x="181.7" y="110.1">25 PC05</text>
<text x="181.7" y="112.2">37 PC06</text>
<text x="230" y="108">19</text>
<text x="230" y="110.1">21</text>
<text x="230" y="112.2">23</text>
<text x="236" y="108">20</text>
<text x="236" y="110.1">22</text>
<text x="236" y="112.2">24</text>
<text x="273.8" y="108">19</text>
<text x="273.8" y="110.1">21</text>
<text x="273.8" y="112.2">23</text>
<text x="174.2" y="115.3">PC7</text>
<text x="174.2" y="119.5">PC8</text>
<text x="181.7" y="114.3">38 PC07</text>
<text x="181.7" y="118.4">39 PC08</text>
<text x="230" y="114.3">25</text>
<text x="230" y="116.4">27</text>
<text x="230" y="118.4">29</text>
<text x="236" y="114.3">26</text>
<text x="236" y="116.4">28</text>
<text x="236" y="118.4">30</text>
<text x="273.8" y="114.3">25</text>
<text x="273.8" y="116.4">27</text>
<text x="273.8" y="118.4">29</text>
<text x="173.2" y="123.7">PC10</text>
<text x="173.2" y="125.7">PC11</text>
<text x="174.2" y="121.6">PC9</text>
<text x="181.7" y="120.5">40 PC09</text>
<text x="181.7" y="122.6">51 PC10</text>
<text x="181.7" y="124.7">52 PC11</text>
<text x="230" y="120.5">31</text>
<text x="236" y="120.5">32</text>
<text x="273.8" y="120.5">31</text>
<text x="161.3" y="129.9">PC13-TAMPER-RTC</text>
<text x="164.4" y="132">PC14-OSC32_IN</text>
<text x="173.2" y="127.8">PC12</text>
<text x="181.7" y="126.8">53 PC12</text>
<text x="181.7" y="130.9">3</text>
<text x="181.7" y="128.9">2</text>
<text x="136.1" y="137.2">32</text>
<text x="137.1" y="133">1</text>
<text x="142.3" y="134.1">VBAT</text>
<text x="162.6" y="134.1">PC15-OSC32_OUT</text>
<text x="181.7" y="137.2">31</text>
<text x="181.7" y="133">4</text>
<text x="14.2" y="138">B</text>
<text x="136.1" y="139.3">48</text>
<text x="136.1" y="141.4">64</text>
<text x="136.1" y="143.4">19</text>
<text x="142.3" y="138.2">VDD_1</text>
<text x="142.3" y="140.3">VDD_2</text>
<text x="142.3" y="142.4">VDD_3</text>
<text x="172.2" y="138.2">VSS_1</text>
<text x="172.2" y="140.3">VSS_2</text>
<text x="172.2" y="142.4">VSS_3</text>
<text x="181.7" y="139.3">47</text>
<text x="181.7" y="141.4">63</text>
<text x="181.7" y="143.4">18</text>
<text x="142.3" y="144.5">VDD_4</text>
<text x="142.3" y="148.6">VDDA</text>
<text x="172.2" y="144.5">VSS_4</text>
<text x="172.8" y="148.6">VSSA</text>
<text x="181.7" y="147.6">12 VSSA</text>
<text x="135.6" y="172.6">VBus</text>
<text x="144.2" y="171.5">1</text>
<text x="144.2" y="173.6">2</text>
<text x="179.9" y="171.5">3</text>
<text x="185.1" y="172.6">IN</text>
<text x="195.5" y="172.6">OUT</text>
<text x="203.7" y="171.5">2</text>
<text x="137.5" y="174.7">D-</text>
<text x="137.5" y="176.7">D+</text>
<text x="137.9" y="178.8">ID</text>
<text x="144.2" y="179.9">5</text>
<text x="144.2" y="177.8">4</text>
<text x="144.2" y="175.7">3</text>
<text x="192.7" y="177" transform="rotate(-90 192.7 177)">GND</text>
<text x="264.4" y="174.7">1</text>
<text x="264.4" y="176.7">3</text>
<text x="264.4" y="178.8">5</text>
<text x="271.5" y="174.7">2</text>
<text x="271.5" y="176.7">4</text>
<text x="271.5" y="178.8">6</text>
<text x="135.2" y="183">Shield</text>
<text x="135.8" y="180.9">GND</text>
<text x="144.2" y="181.9">0</text>
<text x="191.6" y="182.2" transform="rotate(-90 191.6 182.2)">1</text>
<text x="14.2" y="187.4">A</text>
<text x="249.6" y="191.3">Title</text>
<text x="249.6" y="197.6">Size</text>
<text x="260" y="197.6">Number</text>
<text x="249.6" y="203.8">Date:</text>
<text x="250.6" y="200.7">B</text>
<text x="259" y="203.8">7-Mar-2014</text>
<text x="38.4" y="209">1</text>
<text x="90.6" y="209">2</text>
<text x="142.7" y="209">3</text>
<text x="194.9" y="209">4</text>
<text x="247.1" y="209">5</text>
<text x="249.6" y="205.9">File:</text>
<text x="259" y="205.9">X:\cp产产产产+PCB\1.生产生</text>
</g>
<g font-size="1.9" fill="#f00">
<text x="78.9" y="42.5">3.3V</text>
<text x="62.2" y="88.3">3.3V</text>
<text x="41.1" y="119.5">+5V</text>
<text x="113.3" y="116.4">3.3V</text>
<text x="214.3" y="116.4">3.3V</text>
<text x="214.3" y="118.4">3.3V</text>
<text x="250" y="116.4">+5V</text>
<text x="250" y="118.4">+5V</text>
<text x="259.4" y="118.4">+5V</text>
<text x="76.8" y="124.7">3.3V</text>
<text x="214.3" y="120.5">3.3V</text>
<text x="250" y="120.5">+5V</text>
<text x="259.4" y="120.5">+5V</text>
<text x="39.8" y="133">3.3V</text>
<text x="114.3" y="136.1">3.3V</text>
<text x="128.7" y="138.2">3.3V</text>
<text x="227" y="153.8">3.3V</text>
<text x="169.6" y="169.5">+5V</text>
<text x="205.1" y="169.5">3.3V</text>
<text x="172.8" y="178.8">3.3V</text>
<text x="248.9" y="176.7">+5V</text>
</g>
<g font-size="1.9" fill="#000080">
<text x="68" y="51.8">JTG1</text>
<text x="46.1" y="56.4">R16</text>
<text x="46.1" y="58.5">R17</text>
<text x="50.3" y="57.7">10K</text>
<text x="50.3" y="59.7">10K</text>
<text x="87.8" y="56.8">C12</text>
<text x="87.8" y="58.9">104</text>
<text x="46.1" y="60.6">R18</text>
<text x="50.3" y="61.8">10K</text>
<text x="141.1" y="60.2">U1</text>
<text x="46.1" y="66.8">R19</text>
<text x="50.3" y="68.1">10K</text>
<text x="53" y="71.6">R36</text>
<text x="53" y="75.8">10K</text>
<text x="66" y="77.9">HEADER 10X2</text>
<text x="111.8" y="81">J4</text>
<text x="153.4" y="83.7">STM32F103RCT6</text>
<text x="228.7" y="86.2">JP3</text>
<text x="272.5" y="86.2">JP4</text>
<text x="59.7" y="93.5">JP1</text>
<text x="111.8" y="91.4">CON3</text>
<text x="114.1" y="96">C1</text>
<text x="114.1" y="99.7">30p Y1</text>
<text x="120.6" y="99.7">8M</text>
<text x="59.7" y="103.9">HEADER 3X2</text>
<text x="96.8" y="107">R37</text>
<text x="116" y="105.7">C2</text>
<text x="116" y="107.8">30p</text>
<text x="96.8" y="109.1">1K</text>
<text x="119.2" y="111.6">R3</text>
<text x="50.9" y="116.4">C20</text>
<text x="119.2" y="114.9">10K</text>
<text x="125.4" y="116.8">RST1</text>
<text x="134.8" y="118.2">C9</text>
<text x="50.9" y="122.6">220u/10v</text>
<text x="96.8" y="120.3">D2</text>
<text x="96.8" y="125.5">LED</text>
<text x="126.5" y="122.9" transform="rotate(-90 126.5 122.9)">SW-PB</text>
<text x="134.8" y="120.3">104</text>
<text x="228.7" y="123.7">HEADER 16X2</text>
<text x="272.5" y="123.7">TFT</text>
<text x="49.9" y="129.9">C3</text>
<text x="199.7" y="131.1">Y2</text>
<text x="33.2" y="137.2">R2</text>
<text x="49.9" y="136.1">220u/10v</text>
<text x="197.1" y="137" transform="rotate(-90 197.1 137)">32.768K</text>
<text x="33.2" y="139.3">1K</text>
<text x="108.5" y="140.9">C22</text>
<text x="113.7" y="140.9">C4</text>
<text x="117.9" y="140.9">C5</text>
<text x="122.1" y="140.9">C7</text>
<text x="107.9" y="144.1">104</text>
<text x="113.1" y="144.1">104</text>
<text x="117.3" y="144.1">104</text>
<text x="121.5" y="144.1">104</text>
<text x="128.3" y="147.6">C8VDDA13</text>
<text x="128.3" y="149.7">104</text>
<text x="33.2" y="150.5">D1</text>
<text x="33.2" y="155.7">LED</text>
<text x="116" y="167.4">J3</text>
<text x="183.9" y="167.4">U2</text>
<text x="212.9" y="167.4">104</text>
<text x="213.4" y="163.6">C10</text>
<text x="259" y="165.1">D10</text>
<text x="259" y="167.2">B5819W</text>
<text x="183.9" y="169.5">LM1117-3.3V</text>
<text x="219.3" y="170.5">L1</text>
<text x="219.3" y="173.6">10uH</text>
<text x="263.1" y="171.5">JP2</text>
<text x="155.7" y="174">R25</text>
<text x="155.7" y="176.1">R26</text>
<text x="155.7" y="178.2">R27</text>
<text x="160.9" y="174.2">1K</text>
<text x="160.9" y="177.4">1K</text>
<text x="160.9" y="179.5">1K</text>
<text x="206.6" y="179.9">104</text>
<text x="207.2" y="176.1">C21</text>
<text x="212.4" y="177.2">C10</text>
<text x="211.8" y="180.9">104</text>
<text x="219.3" y="181.9">L2</text>
<text x="219.3" y="185.1">10uH</text>
<text x="263.1" y="181.9">HEADER 3X2</text>
<text x="116" y="188.2">USB-MINI-A-R</text>
</g>
<g font-size="1.9" fill="#800000">
<text x="56.6" y="57">TRST</text>
<text x="56.6" y="59.1">TDI</text>
<text x="56.6" y="61.2">TMS</text>
<text x="56.6" y="63.3">TCK</text>
<text x="131.7" y="62.2">PA0014</text>
<text x="131.7" y="64.3">PA0115</text>
<text x="56.6" y="69.5">RST#</text>
<text x="56.6" y="67.4">TDO</text>
<text x="131.7" y="66.4">PA0216</text>
<text x="131.7" y="68.5">PA0317</text>
<text x="131.7" y="70.6">PA0420</text>
<text x="131.7" y="72.6">PA0521</text>
<text x="131.7" y="74.7">PA0622</text>
<text x="131.7" y="76.8">PA0723</text>
<text x="127.5" y="83.1">TX1 PA0942</text>
<text x="131.7" y="81">PA0841</text>
<text x="127.5" y="85.1">RX1 PA1043</text>
<text x="131.7" y="87.2">PA1144</text>
<text x="131.7" y="89.3">PA1245</text>
<text x="220.3" y="88.3">PB03</text>
<text x="243.3" y="88.3">PB04</text>
<text x="265.2" y="88.3">PD02</text>
<text x="126.4" y="91.4">TMS</text>
<text x="126.4" y="93.5">TCK</text>
<text x="126.4" y="95.5">TDI</text>
<text x="131.7" y="91.4">PA1346</text>
<text x="131.7" y="93.5">PA1449</text>
<text x="131.7" y="95.5">PA1550</text>
<text x="220.3" y="90.3">PB05</text>
<text x="220.3" y="92.4">PB07</text>
<text x="220.3" y="94.5">PB09</text>
<text x="243.3" y="94.5">PC13</text>
<text x="243.3" y="90.3">PB06</text>
<text x="243.3" y="92.4">PB08</text>
<text x="265.2" y="90.3">PC11</text>
<text x="265.2" y="94.5">PA13</text>
<text x="265.2" y="92.4">PA15</text>
<text x="42" y="97.6">BOOT0</text>
<text x="83.7" y="97.6">BOOT1</text>
<text x="96.2" y="100.8">PD02</text>
<text x="184.9" y="99.7">PC00</text>
<text x="184.9" y="101.8">PC01</text>
<text x="220.3" y="96.6">PC14</text>
<text x="220.3" y="98.7">PC00</text>
<text x="220.3" y="100.8">PC02</text>
<text x="243.3" y="96.6">PC15</text>
<text x="243.3" y="98.7">PC01</text>
<text x="243.3" y="100.8">PC03</text>
<text x="265.2" y="96.6">PA11</text>
<text x="265.2" y="98.7">PA09</text>
<text x="265.2" y="100.8">PC09</text>
<text x="130.6" y="103.9">PD02</text>
<text x="220.3" y="104.9">PA02</text>
<text x="220.3" y="107">PA04</text>
<text x="220.3" y="102.8">PA00</text>
<text x="243.3" y="104.9">PA03</text>
<text x="243.3" y="107">PA05</text>
<text x="243.3" y="102.8">PA01</text>
<text x="265.2" y="102.8">PC07</text>
<text x="265.2" y="107">PB13</text>
<text x="265.2" y="104.9">PB15</text>
<text x="129.6" y="108">BOOT0</text>
<text x="132.7" y="112.2">RST#7</text>
<text x="220.3" y="109.1">PA06</text>
<text x="220.3" y="111.2">PC04</text>
<text x="243.3" y="109.1">PA07</text>
<text x="243.3" y="111.2">PC05</text>
<text x="265.2" y="109.1">PB11</text>
<text x="265.2" y="113.2">PB00</text>
<text x="265.2" y="111.2">PB02</text>
<text x="35.9" y="123.7">VCC 3.3V</text>
<text x="30.7" y="128.9">VCC</text>
<text x="78.4" y="130.9">TCK</text>
<text x="78.4" y="128.9">TMS</text>
<text x="184.9" y="128.9">PC13</text>
<text x="184.9" y="130.9">PC14</text>
<text x="78.4" y="133">RST#</text>
<text x="184.9" y="133">PC15</text>
<text x="220.3" y="134.1">PC05</text>
<text x="121.2" y="147.6">VSSA</text>
<text x="254.6" y="154.9">VCC5</text>
<text x="231.2" y="157">VCC</text>
<text x="145" y="169.5">VCC5</text>
<text x="171.3" y="173.6">PA11</text>
<text x="231.8" y="171.5">VDDA</text>
<text x="278.8" y="173.6">US</text>
<text x="147.3" y="179.9">USB_GND</text>
<text x="171.3" y="175.7">PA12</text>
<text x="231.8" y="181.9">VSSA</text>
</g>
</svg>
